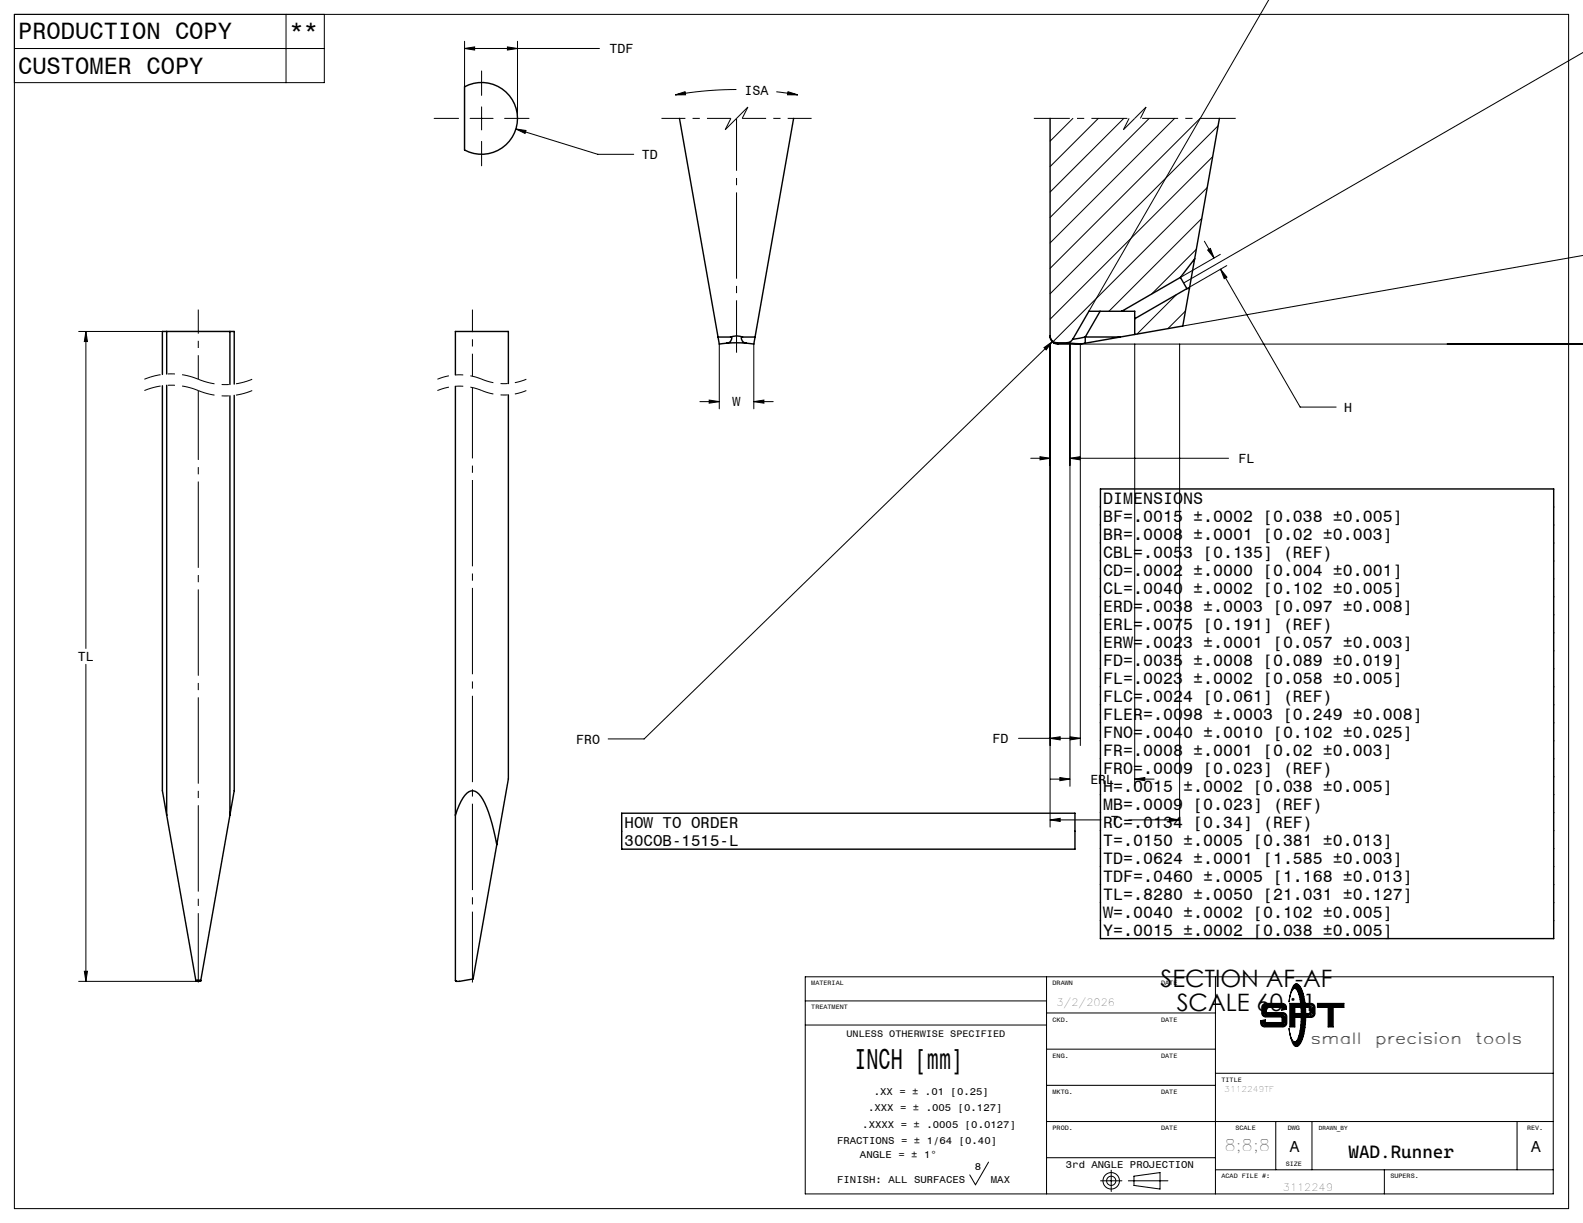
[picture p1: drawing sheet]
<svg xmlns="http://www.w3.org/2000/svg" width="279mm" height="216mm" viewBox="0 0 279 216" stroke-linecap="round" stroke-linejoin="round" font-family="sans-serif">
<g fill="none" stroke="#000" stroke-width=".25">
<path d="M82 15.3a6.3 6.3 0 0 1 9.3 5.6 6.3 6.3 0 0 1-9.3 5.6zM119.9 20.9l6.8 38.6M140.1 20.9l-6.8 38.6M185.3 20.9v38.4M215.2 20.9l-4.3 24.8M29.4 58.5h-.7v7.6M29.4 58.5v7.5M29.4 58.5h11.2M40.6 58.5h.7v9.3M40.6 58.5v9.4M126.7 59.5l.3 1.2 1.3-.1M126.7 59.5h2.3"/>
<path d="M128.9 59.5h.2a.76 .76 0 0 1-.1 .8 .76 .76 0 0 1-.7 .3M131 59.5h2.3M131.1 59.5a2.73 2.73 0 0 0-2.1 0M131.1 59.5h-.2a.83 .83 0 0 0 .8 1.1M133.3 59.5l-.3 1.2-1.3-.1M185.3 59.3a1.22 1.22 0 0 0 1.3 1.2M185.3 59.5a1.37 1.37 0 0 0 .8 1.1M185.3 59.3v.2M189.3 59.9l-.6 .5-.4 .1M191.5 59.5l-2.2 .4M191.5 59.5v1.1M191.5 59.5h6.3"/>
<path d="M194.2 54.9l-2.7 4.6M197.8 59.5l-6.3 1.1M198 54.9h2.3v1.4M198 54.9h-5.8l-2.9 5M200.3 56.3v2.7M208.3 49l1.2 2M208.3 49l-10.3 5.9M209.5 51l-9.2 5.3M209.9 50.9l-1.1 6.7-11 1.9M209.9 50.9l-.4 .1M210.9 45.7l-1 5.2M210.9 45.7l-2.6 3.3"/>
<path d="M28.7 68.1v71.5l.7 4.3M29.4 68v75.9M40.6 69.9v74M41.3 69.8v69.8l-.7 4.3M80.4 66.2v-7.7h9.3v9.2M80.4 68.2v104.9l.2 .1M89.7 69.7v67.8l-2 11.6M128.3 60.6h3.4M186.1 60.6l.6 .1h4l.8-.1M186.6 60.5l-.5 .1M186.6 60.5h1.7M188.3 60.5l2.6 .2"/>
<path d="M194.2 86.3h80v79.4h-80zM29.4 143.9l5.2 29.2M40.6 143.9l-5.2 29.2M80.4 143.9l1-2.4a2.66 2.66 0 0 1 2.1-1.9 3.2 3.2 0 0 1 2.1 2.2l1.2 3.6 .9 3.7M87.7 149.1l-4.2 23.7-2.9 .4M109.7 143.6h80v6.3h-80zM34.6 173.1v.1h.2M34.6 173.1h.3M34.8 173.2h.4M34.9 173.1l-.1 .1M35.1 173.1h.3M35.1 173.1h-.2"/>
<path d="M35.1 173.1l.1 .1M35.4 173.1v.1h-.2M80.5 173.2h.1"/>
</g>
<g fill="none" stroke="#000" stroke-width=".18">
<path d="M223.9 0l-31.7 54.9M2.5 8.6h54.7M2.5 2.5h274.4v210.9h-274.4zM50.5 2.5v12.1M57.2 2.5v12.1h-54.7M82 8.6l1.8-.3v.5zM82 7.3v8M82 8.6h23.8M85 12.5v4.3M85 18.9v4M89.6 8.3l1.7 .3-1.7 .2zM91.3 7.3v13.6"/>
<path d="M119.2 16.7l1.7-.5 .1 .5zM130 15.8a62.3 62.3 0 0 0-10.8 .9M137 16.2l3.8 .5M139.1 16.2l1.7 .5h-1.8zM279.4 9.2l-70.4 40.7M76.6 20.9h4.3M83 20.9h4M85 25v4.3M89.1 20.9h4.3M91.1 22.8l1.7 .2-.1 .6zM91.1 22.8l14.4 4.4h6.4M189.4 20.9l-4.1 4"/>
<path d="M193.9 20.9l-8.6 8.5M198.3 20.9l-13 13M202.8 20.9l-17.5 17.5M207.3 20.9l-22 22M211.8 20.9l-26.5 26.5M212.1 38.6l-16.4 16.3M213.1 33.1l-27.2 27.2M214 27.7l-28.7 28.7M215 22.2l-29.7 29.7M13.9 58.5h27.4M15.2 58.5l.2 1.8h-.5zM15.2 58.5v56"/>
<path d="M207.6 52l-6.9 7M209.2 54.9l-3.1 3.1M211.2 44l-7.9 7.9M212.6 42.6l1.7 2.9M213.2 44.1l.4-.2 .7 1.6zM215.4 44.9l-7 4M215.4 47.5l14.1 24.4h6.3M215.4 47.5l1.2 1.4-.5 .3zM216.5 46.9l-6.9 4M279.4 45.1l-70.6 12.5M123.5 70.9h3.5M125.2 70.6l1.8 .3-1.8 .3z"/>
<path d="M127 60.7v11.5M133 70.9l1.8-.3v.6zM133 60.7v11.5M133 70.9h3.5M184.3 61.4l1.4-1.1-1.1 1.5zM185.3 60.7v85.3M185.7 60.3l-72 70.1h-6.4M188.8 60.7v78.1M200.3 60.7v78.1M208.2 60.7v85.3M279.4 60.7h-88.7v70.9M181.9 80.9h3.4"/>
<path d="M183.6 80.6l1.7 .3-1.7 .3zM188.8 80.9l1.8-.3v.6zM188.8 80.9h28M15.2 117.3v55.9M179.8 130.3h10.9M185.3 130.3l1.8-.2v.5zM185.4 137.5h3.4M187.1 137.3l1.7 .2-1.7 .3zM188.9 130.1l1.8 .2-1.8 .3zM200.3 137.5l1.8-.2v.5zM200.3 137.5h3.4M185.3 144.7l1.8-.2v.5z"/>
<path d="M185.3 144.7h9M199.2 144.7h9M206.4 144.5l1.8 .2-1.8 .3zM13.9 173.2h21.1M14.9 171.5h.5l-.2 1.7zM142.1 172.4h132.1v38.4h-132.1zM142.1 176.7h42.6M184.7 172.4v38.4M184.7 178.8h29.8M214.5 172.4v38.4M222.9 177.3l.5-.2h2.9a.79 .79 0 0 1 .8 1l-.9 .2v-.5h-2.7v.9h2.9a.72 .72 0 0 1 .7 .8v1.1a.72 .72 0 0 1-.7 .7h-3.2a.72 .72 0 0 1-.7-.7v-.4l.8-.2v.5h3v-1h-2.9a.72 .72 0 0 1-.7-.7v-1.1zM223 177.4l.4-.1h2.9a.61 .61 0 0 1 .6 .7l-.5 .2v-.5h-3v1.2h3a.58 .58 0 0 1 .6 .6v1.1a.58 .58 0 0 1-.6 .5h-3.2a.64 .64 0 0 1-.6-.8l.6-.1v.4h3.2v-1.2h-3a.58 .58 0 0 1-.6-.6v-1.1z"/>
<path d="M223.1 177.6l.3-.2h2.9l.3 .1 .2 .4-.3 .1v-.5h-3.3v1.5l3.4 .1 .2 .4-.1 1.4-.3 .1h-3.2l-.3-.1-.1-.5h.3v.4h3.5v-1.5l-3.4-.1-.2-.4zM223.1 177.8v1.1M223.4 179.1h3M226.6 177.7l.1 .2M226.7 179.4v1.3M227.6 177.1h1.9v.7h-1v1.1h1.1v.7h-1.1v1.7h-.9zM227.8 177.3h1.5l.1 .4h-1v1.4h1v.4h-1v1.6h-.6zM227.9 177.4h1.3v.1h-.9v1.7h1v.1h-1v1.7h-.4zM228.1 177.5v3.4M228.4 173.8a.69 .69 0 0 1 1.1 .5 13.7 13.7 0 0 1 0 9.9 .73 .73 0 0 1-.7 .6 .73 .73 0 0 1-.7-.7l-.3-.9-.3-1.6a3 3 0 0 0 1 2.3h.1a3.3 3.3 0 0 0 .9-2.4 12.8 12.8 0 0 0-.6-6.8 .45 .45 0 0 0-.5-.2 .45 .45 0 0 0-.4 .4l-.5 2 .5-2.2zM228.5 174a.51 .51 0 0 1 .6-.1 .51 .51 0 0 1 .3 .4 13.5 13.5 0 0 1 0 9.8l-.3 .4a.47 .47 0 0 1-.5 .1 .47 .47 0 0 1-.3-.4l-.1-.2a.67 .67 0 0 0 1-.6 14.4 14.4 0 0 0-.1-8.6 .6 .6 0 0 0-.9-.4zM228.6 174.1a1.91 1.91 0 0 1 1.1 1.8 15 15 0 0 1-.3 7.7l-.4 .5-.4 .2"/>
<path d="M228.8 174l-.3 .2a1.65 1.65 0 0 1 1.1 1.6 14.2 14.2 0 0 1-.4 7.9l-.3 .4-.4 .1 .3 .3M228.8 174h.1M228.8 174l.4 .2a8.5 8.5 0 0 1 1 5 8.5 8.5 0 0 1-1 5l-.4 .3M230.4 177.1h1a.72 .72 0 0 1 .7 .7v1.1a.72 .72 0 0 1-.7 .7h-.8v-.7l.5-.1 .1-.7-.2-.2-.5-.1zM230.6 177.3h.8a.58 .58 0 0 1 .6 .5v1.1a.58 .58 0 0 1-.6 .6h-.7v-.4l.4-.1 .2-.2v-.7l-.1-.4h-.6zM230.8 177.4h.7l.3 .4v1.3l-.3 .2h-.6v-.1l.3-.1 .3-.2v-1a.58 .58 0 0 0-.7-.4zM231.4 177.6l.3 .2v1.2l-.3 .2M232.5 177.1h4.7v.7h-1.9v3.5h-.9v-3.5h-1.9zM232.7 177.3h4.4v.4h-1.9v3.4h-.6v-3.4h-1.9zM232.8 177.4h4.1v.1h-1.9v3.5h-.3v-3.5h-1.9zM234.9 177.6v3.3M142.1 181h42.6"/>
<path d="M184.7 191.6h29.8M184.7 198h89.5M184.7 185.2h29.8M214.5 189.5h59.7M222.9 180.5v.2M223.2 180.9h3.2M225.2 198v8.5M228.8 184.5h.1M231.6 198v8.5M267.8 198v8.5M174.5 205.2l-2.3 4-1-1.8M184.7 204.4h29.8"/>
<path d="M194.2 208.5h3.8M196.1 206.6v3.7M199.2 208.5h6.9M200.1 207.6l4.6-.6v2.9l-4.6-.6zM214.5 206.5h59.7M244.3 206.5v4.3"/>
<circle cx="196.1" cy="208.5" r=".81"/>
<circle cx="196.1" cy="208.5" r="1.45"/>
</g>
<path d="M85.1 68.9a10.2 10.2 0 0 0-7.9 0M85.1 66.9a10.2 10.2 0 0 0-7.9 0M92.9 68.9a10.2 10.2 0 0 1-7.8 0M92.9 66.9a10.2 10.2 0 0 1-7.8 0" fill="none" stroke="#000" stroke-width=".18" stroke-dasharray="6.3 1.3 1.3 1.3" stroke-dashoffset="4.2" stroke-linecap="butt"/>
<path d="M35 68.9a12.4 12.4 0 0 0-9.5 0M35 66.9a12.4 12.4 0 0 0-9.5 0M44.5 68.9a12.4 12.4 0 0 1-9.5 0M44.5 66.9a12.4 12.4 0 0 1-9.5 0" fill="none" stroke="#000" stroke-width=".18" stroke-dasharray="6.3 1.3 1.3 1.3" stroke-dashoffset="3.4" stroke-linecap="butt"/>
<path d="M129 20.9h-12.2M143.2 20.9h-12.2" fill="none" stroke="#000" stroke-width=".18" stroke-dasharray="6.3 1.3 1.3 1.3" stroke-dashoffset="2.1" stroke-linecap="butt"/>
<path d="M132 18.9l-2 2M202.3 18.9l-2 2M128 22.9l1-2M130 20.9l-2 2M131 20.9l1-2M198.3 22.9l1-2M200.3 20.9l-2 2M201.3 20.9l1-2" fill="none" stroke="#000" stroke-width=".18" stroke-dasharray="6.3 1.3 1.3 1.3" stroke-linecap="butt"/>
<path d="M199.3 20.9h-17.1M218.4 20.9h-17.1" fill="none" stroke="#000" stroke-width=".18" stroke-dasharray="6.3 1.3 1.3 1.3" stroke-dashoffset="-.3" stroke-linecap="butt"/>
<path d="M83.4 68.4v105" fill="none" stroke="#000" stroke-width=".18" stroke-dasharray="15.2 1.3 1.3 1.3" stroke-dashoffset="2.7" stroke-linecap="butt"/>
<path d="M83.4 54.7v11.7" fill="none" stroke="#000" stroke-width=".18" stroke-dasharray="15.2 1.3 1.3 1.3" stroke-dashoffset="11.3" stroke-linecap="butt"/>
<path d="M35 68.9v104.5" fill="none" stroke="#000" stroke-width=".18" stroke-dasharray="15.2 1.3 1.3 1.3" stroke-dashoffset="3" stroke-linecap="butt"/>
<path d="M35 54.7v12.2" fill="none" stroke="#000" stroke-width=".18" stroke-dasharray="15.2 1.3 1.3 1.3" stroke-dashoffset="11" stroke-linecap="butt"/>
<path d="M130 20.9v41.4" fill="none" stroke="#000" stroke-width=".18" stroke-dasharray="15.2 1.3 1.3 1.3" stroke-dashoffset="6" stroke-linecap="butt"/>
<path d="M15.2 58.5l.2 1.8h-.5zM14.9 171.5h.5l-.2 1.7zM91.1 22.8l1.6 .8 .1-.6zM89.6 8.3l1.7 .3-1.7 .2zM82 8.6l1.8-.3v.5zM133 70.9l1.8-.3v.6zM125.2 70.6l1.8 .3-1.8 .3zM119.2 16.7h1.8l-.1-.5zM139.1 16.2l-.1 .5h1.8zM185.3 130.3l1.8-.2v.5zM188.9 130.1l1.8 .2-1.8 .3zM279.4 59v1.7zM206.4 144.5l1.8 .2-1.8 .3zM185.3 144.7l1.8-.2v.5zM184.3 61.4l.3 .4 1.1-1.5zM200.3 137.5l1.8-.2v.5zM187.1 137.3l1.7 .2-1.7 .3zM188.8 80.9l1.8-.3v.6zM183.6 80.6l1.7 .3-1.7 .3zM279.4 59v1.7zM213.2 44.1l.4-.2 .7 1.6zM215.4 47.5l1.2 1.4-.5 .3zM279.4 59v1.7z" fill="#000"/>
<text font-size="5.1" x="150.8" y="188.8">INCH [mm]</text>
<g font-size="4.2">
<text x="3.2" y="6.8">PRODUCTION COPY</text>
<text x="51.1" y="6.8">**</text>
<text x="3.2" y="13">CUSTOMER COPY</text>
<text x="204.8" y="174.2">SECTION AF-AF</text>
<text x="207.7" y="178.4">SCALE 60 : 1</text>
</g>
<text font-size="3.2" x="238" y="204.5">WAD.Runner</text>
<g font-size="2.9">
<text x="194.7" y="89">DIMENSIONS</text>
<text x="194.7" y="92.2">BF=.0015 ±.0002 [0.038 ±0.005]</text>
<text x="194.7" y="95.3">BR=.0008 ±.0001 [0.02 ±0.003]</text>
<text x="194.7" y="98.5">CBL=.0053 [0.135] (REF)</text>
<text x="194.7" y="101.7">CD=.0002 ±.0000 [0.004 ±0.001]</text>
<text x="194.7" y="104.9">CL=.0040 ±.0002 [0.102 ±0.005]</text>
<text x="194.7" y="108">ERD=.0038 ±.0003 [0.097 ±0.008]</text>
<text x="194.7" y="111.2">ERL=.0075 [0.191] (REF)</text>
<text x="194.7" y="114.4">ERW=.0023 ±.0001 [0.057 ±0.003]</text>
<text x="194.7" y="117.5">FD=.0035 ±.0008 [0.089 ±0.019]</text>
<text x="194.7" y="120.7">FL=.0023 ±.0002 [0.058 ±0.005]</text>
<text x="194.7" y="123.9">FLC=.0024 [0.061] (REF)</text>
<text x="194.7" y="127.1">FLER=.0098 ±.0003 [0.249 ±0.008]</text>
<text x="194.7" y="130.2">FNO=.0040 ±.0010 [0.102 ±0.025]</text>
<text x="194.7" y="133.4">FR=.0008 ±.0001 [0.02 ±0.003]</text>
<text x="194.7" y="136.6">FRO=.0009 [0.023] (REF)</text>
<text x="194.7" y="139.8">H=.0015 ±.0002 [0.038 ±0.005]</text>
<text x="194.7" y="142.9">MB=.0009 [0.023] (REF)</text>
<text x="194.7" y="146.1">RC=.0134 [0.34] (REF)</text>
<text x="194.7" y="149.3">T=.0150 ±.0005 [0.381 ±0.013]</text>
<text x="194.7" y="152.5">TD=.0624 ±.0001 [1.585 ±0.003]</text>
<text x="194.7" y="155.6">TDF=.0460 ±.0005 [1.168 ±0.013]</text>
<text x="194.7" y="158.8">TL=.8280 ±.0050 [21.031 ±0.127]</text>
<text x="194.7" y="162">W=.0040 ±.0002 [0.102 ±0.005]</text>
<text x="194.7" y="165.2">Y=.0015 ±.0002 [0.038 ±0.005]</text>
</g>
<g font-size="2.8">
<text x="110.2" y="146.2">HOW TO ORDER</text>
<text x="110.2" y="149.3">30COB-1515-L</text>
<text x="231.4" y="184.3">small</text>
<text x="242.8" y="184.3">precision</text>
<text x="260.5" y="184.3">tools</text>
<text x="216.1" y="203.3">8;8;8</text>
<text x="227.7" y="203.3">A</text>
<text x="270.3" y="203.3">A</text>
</g>
<g font-size="2.3">
<text x="107.6" y="9.4">TDF</text>
<text x="131.4" y="16.7">ISA</text>
<text x="113.3" y="28.1">TD</text>
<text x="129.3" y="71.7">W</text>
<text x="237.2" y="72.7">H</text>
<text x="218.6" y="81.7">FL</text>
<text x="13.8" y="116.7">TL</text>
<text x="101.7" y="131.3">FRO</text>
<text x="175.2" y="131.2">FD</text>
<text x="192.4" y="138.4">ERL</text>
<text x="196.1" y="145.6">T</text>
</g>
<g font-size="1.8">
<text x="186.5" y="177.6">3/2/2026</text>
<text x="153.2" y="196.2">.XXX = ± .005 [0.127]</text>
<text x="154.2" y="193.3">.XX = ± .01 [0.25]</text>
<text x="147.7" y="201.9">FRACTIONS = ± 1/64 [0.40]</text>
<text x="152.2" y="199">.XXXX = ± .0005 [0.0127]</text>
<text x="147.8" y="208.8">FINISH: ALL SURFACES</text>
<text x="151.8" y="204.5">ANGLE = ± 1°</text>
<text x="172.1" y="206.5">8</text>
<text x="174.9" y="208.8">MAX</text>
<text x="188.1" y="206.2">3rd ANGLE PROJECTION</text>
<text x="226.4" y="210.2">3112249</text>
</g>
<text font-size="1.7" x="149.4" y="183">UNLESS OTHERWISE SPECIFIED</text>
<text font-size="1.4" x="216.1" y="192.8">3112249TF</text>
<g font-size="1.1">
<text x="143.2" y="173.9">MATERIAL</text>
<text x="185.8" y="173.9">DRAWN</text>
<text x="204.9" y="173.9">DATE</text>
<text x="143.2" y="178.2">TREATMENT</text>
<text x="185.8" y="180.3">CKD.</text>
<text x="204.9" y="180.3">DATE</text>
<text x="185.8" y="186.7">ENG.</text>
<text x="204.9" y="186.7">DATE</text>
<text x="215.6" y="191">TITLE</text>
<text x="185.8" y="193.1">MKTG.</text>
<text x="204.9" y="193.1">DATE</text>
<text x="185.8" y="199.5">PROD.</text>
<text x="204.9" y="199.5">DATE</text>
<text x="218.1" y="199.5">SCALE</text>
<text x="227.3" y="199.5">DWG</text>
<text x="232.8" y="199.5">DRAWN_BY</text>
<text x="269.5" y="199.5">REV.</text>
<text x="215.6" y="208">ACAD FILE #:</text>
<text x="226.9" y="205.9">SIZE</text>
<text x="245.4" y="208">SUPERS.</text>
</g>
</svg>
